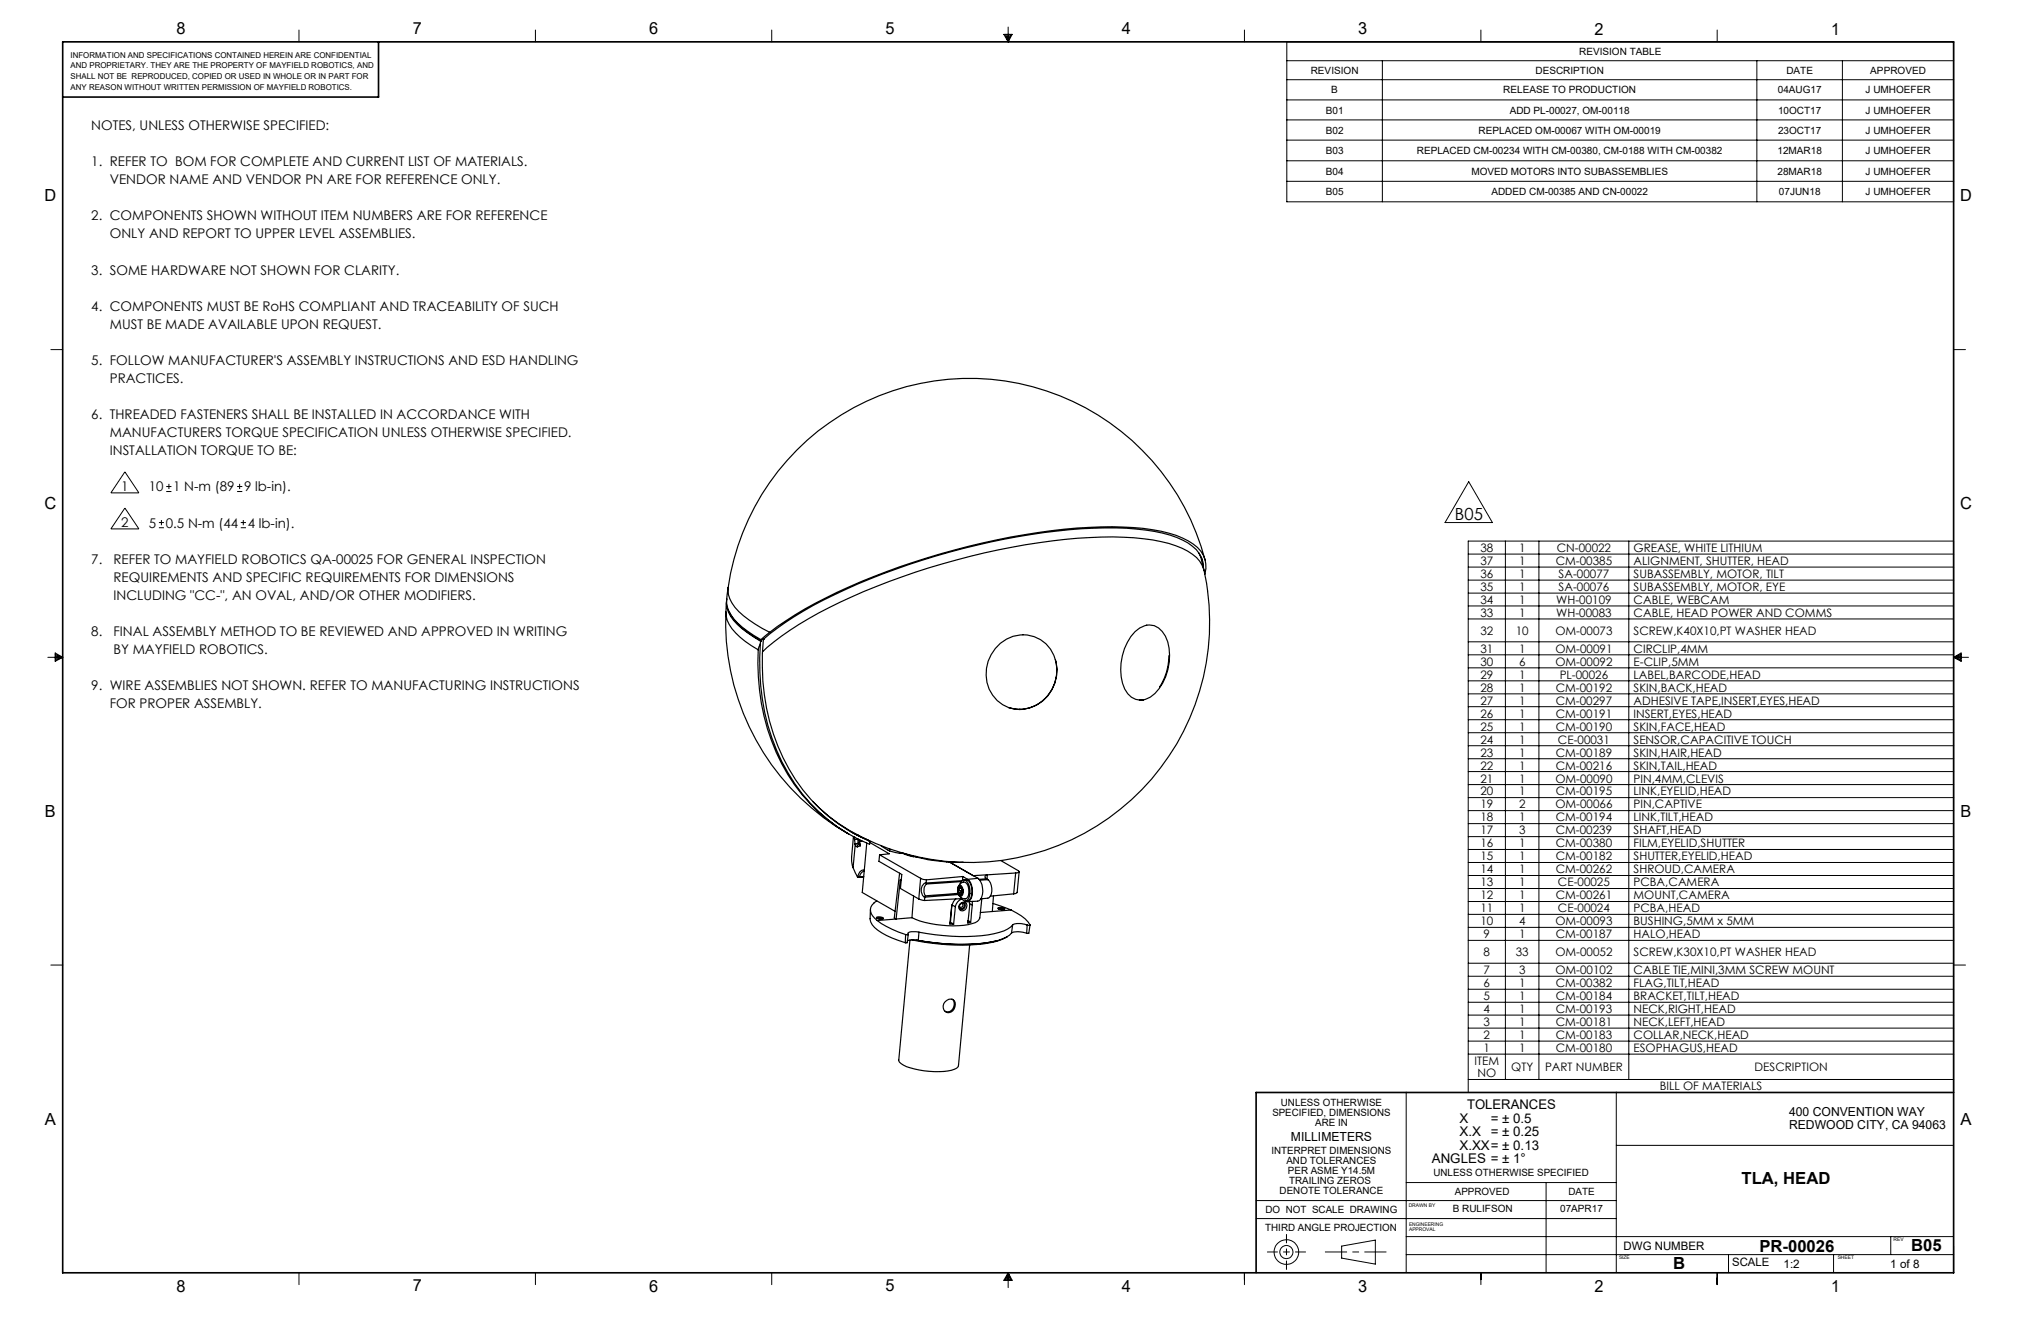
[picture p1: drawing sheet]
<svg xmlns="http://www.w3.org/2000/svg" width="432mm" height="279mm" viewBox="0 0 432 279" stroke-linecap="round" stroke-linejoin="round" font-family="sans-serif">
<g fill="none" stroke="#000" stroke-width=".21">
<path d="M63.3 6.4v2.5M113.3 6.4v2.5M163.3 6.4v2.5M212.4 7.3h1.7l-.8 1.6zM212.7 7.3l.6 1.6M213 7.3l.3 1.6M213.3 5.7v3.2M213.5 7.3l-.2 1.6M213.9 7.3l-.6 1.6M263.3 6.4v2.5M272.2 8.9h141.1v33.8h-141.1zM272.2 12.8h141.1"/>
<path d="M272.2 16.9h141.1M292.5 12.8v29.9M313.3 6.4v2.5M363.3 6.4v2.5M371.7 12.8v29.9M389.8 12.8v29.9M272.2 21.1h141.1M272.2 25.4h141.1M272.2 29.6h141.1M272.2 34h141.1M272.2 38.3h141.1M10.8 73.9h2.5"/>
<path d="M413.3 73.9h2.5M26.4 99.8l3 4.4h-5.9zM26.4 107.5l3 4.4h-5.9zM33.6 111.6h1.1M33.6 110.5h1.1M34.1 110v1.1M35.2 104h1.1M35.2 102.9h1.1M35.7 102.3v1.1M50.2 104h1.1M50.2 102.9h1.1M50.7 102.3v1.1"/>
<path d="M50.9 111.6h1.1M50.9 110.5h1.1M51.5 110v1.1M310.6 114.4h102.7v116.7h-102.7zM310.6 117.2h102.7M310.6 119.9h102.7M310.7 101.9l5 8.6h-10zM318.5 114.4v113.9M325.6 114.4v113.9M344.6 114.4v113.9M10.1 139h3.2M11.7 138.1l1.6 .9-1.6 .9z"/>
<path d="M11.7 138.4l1.6 .6M11.7 138.7l1.6 .3M13.3 139l-1.6 .6M13.3 139l-1.6 .3M310.6 122.7h102.7M310.6 125.4h102.7M310.6 128.2h102.7M310.6 130.9h102.7M310.6 135.7h102.7M310.6 138.5h102.7M413.3 139h3.2M413.3 139l1.6-.9v1.8z"/>
<path d="M413.3 139l1.6 .6M413.3 139l1.6 .3M414.9 138.4l-1.6 .6M414.9 138.7l-1.6 .3M310.6 141.3h102.7M310.6 144h102.7M310.6 146.8h102.7M310.6 149.5h102.7M310.6 152.2h102.7M310.6 155h102.7M310.6 157.7h102.7M310.6 160.5h102.7"/>
<path d="M310.6 163.2h102.7M310.6 165.9h102.7M310.6 168.7h102.7M310.6 171.4h102.7M310.6 174.2h102.7M310.6 177h102.7M310.6 179.7h102.7M310.6 182.4h102.7M310.6 185.2h102.7M310.6 187.9h102.7M310.6 190.7h102.7M310.6 193.4h102.7"/>
<path d="M310.6 196.1h102.7M310.6 198.9h102.7M10.8 204.1h2.5M310.6 203.7h102.7M310.6 206.5h102.7M310.6 209.2h102.7M310.6 212h102.7M310.6 214.7h102.7M310.6 217.5h102.7M413.3 204.1h2.5M297.5 231.1v38.1M310.6 228.3h102.7"/>
<path d="M310.6 220.2h102.7M310.6 223h102.7M341.9 231.1v38.1M265.7 257.7h76.2M265.7 253.9h76.2M297.5 250.1h44.4M327.1 250.1v19.1M341.9 242.3h71.4M63.3 269.2v2.5M113.3 269.2v2.5M163.3 269.2v2.5M213.3 269.2v3.1"/>
<path d="M213.3 269.2l.8 1.6h-1.7zM213.3 269.2l-.6 1.6M213.3 269.2l-.3 1.6M213.3 269.2l.6 1.6M213.3 269.2l.2 1.6M263.3 269.2v2.5M283.8 263.6l7.2-1.3v5.1l-7.2-1.3zM297.5 265.4h115.8M297.5 261.5h115.8M313.3 269.2v2.5M363.3 269.2v2.5M365.7 265.4v3.8"/>
<path d="M387.9 265.4v3.8M400 261.5v3.9M413.3 263.6v5.6"/>
<circle cx="272.2" cy="264.8" r="2.6"/>
<circle cx="272.2" cy="264.8" r="1.38"/>
</g>
<path d="M293.2 264.8h-12.8" fill="none" stroke="#000" stroke-width=".21" stroke-dasharray="15.2 1.3 1.3 1.3" stroke-dashoffset="10.7"/>
<path d="M276.2 264.8h-8.1" fill="none" stroke="#000" stroke-width=".21" stroke-dasharray="15.2 1.3 1.3 1.3" stroke-dashoffset="13.1"/>
<path d="M272.2 268.5v-7.4" fill="none" stroke="#000" stroke-width=".21" stroke-dasharray="15.2 1.3 1.3 1.3" stroke-dashoffset="13.4"/>
<path d="M13.3 8.9h400v260.3h-400zM80.1 8.9v11.6h-66.8M413.3 231.1h-147.6v38.1" fill="none" stroke="#000" stroke-width=".35"/>
<g fill="none" stroke="#000" stroke-width=".25">
<path d="M253.6 116.9l.6 1.4 .5 2.4M254.3 118.3l.2 1M254.6 119.9a5.2 5.2 0 0 0-2.3-4.4 19.2 19.2 0 0 0-9.9-3.4 97 97 0 0 0-30 2 145.1 145.1 0 0 0-42.4 15.2l-3.8 2.4-4.7 3.6M255 118.5a51.6 51.6 0 0 0-52.9-38.4 51.6 51.6 0 0 0-48 44.1M153.6 129.4a51.6 51.6 0 0 0 25.8 46.9M153.6 129.4a5.9 5.9 0 0 0 2 4.5 20.5 20.5 0 0 0 4.8 3.5M153.7 127.3l-.1 2.1M153.8 126.6a5.7 5.7 0 0 0 2.2 5.5 26 26 0 0 0 4.9 3.5M154.1 124.2l-.1 .7a6.4 6.4 0 0 0 2 6.9 24.9 24.9 0 0 0 5 3.5M154.1 124.2a6.1 6.1 0 0 0 2.2 5.2 26.5 26.5 0 0 0 6.5 4.3M154.3 129.5a13.7 13.7 0 0 0 5.3 5.2l1.5 .9M160.4 137.4a44.5 44.5 0 0 0 9.2 30.6 35.8 35.8 0 0 0 9.8 8.3"/>
<path d="M160.9 136.2a45.1 45.1 0 0 0 8.8 31.7 35.5 35.5 0 0 0 14.3 10.7v-.7M160.9 136.2l-.5 1.2M160.9 135.6h.2M160.9 135.6v.6M161.1 135.3v.3M161.5 135.3h-.5M161.5 135.2a45.8 45.8 0 0 0 6.8 29.7 35.2 35.2 0 0 0 15.7 13M161.5 135.2h.1M162.8 133.7l-1.8 1.6M211.6 136.1a7.3 7.3 0 0 1 8.5-.9 7.3 7.3 0 0 1 3.4 7.8 7.8 7.8 0 0 1-11.4 6 8.1 8.1 0 0 1-.5-12.9zM223.3 139.5a8.3 8.3 0 0 1-7.6 10.5M240.1 133.6a3.8 3.8 0 0 1 6.5 .9 11.1 11.1 0 0 1-3.3 13 3.6 3.6 0 0 1-5.4-1.8 11.6 11.6 0 0 1 2.2-12.1z"/>
<path d="M247.3 138.7a11.9 11.9 0 0 1-2 6.6M254.7 120.7a50.8 50.8 0 0 1-20.7 52.7 50.8 50.8 0 0 1-56.7 .7l-2-1.5-3.3-3M254.7 120.7a6.3 6.3 0 0 0-3.5-4.1 30.8 30.8 0 0 0-13.5-3 122.9 122.9 0 0 0-35.3 4.8 132.4 132.4 0 0 0-33.4 13.7l-1.9 1.2a40.7 40.7 0 0 0-5.8 4.6M254.9 121.5a5.6 5.6 0 0 0-2.5-6.4 19.5 19.5 0 0 0-8.6-3.1 86.9 86.9 0 0 0-27.1 1.1 150.3 150.3 0 0 0-46.5 15.7l-3.9 2.5-3.5 2.4M213.4 149.6l2.3 .4M215.7 150v.1M215.7 150h.1M241.8 148l-.7 .1M241.8 148h.1M179.4 176.3l.3 .2M180 175.9l4 2M180.6 177l-.4 4.3v.8l.3 1.4"/>
<path d="M180.8 177.6l.1 .9M180.8 177v.6M180.9 178.5v.1M180.9 178.6l.1 .3 .4 .2M180.9 178.6l-.4 4.9M181.5 177.5l-.7 .1M181.5 177.5l.1 .9M181.5 177.5h.1M181.6 176.6l-.4 .1M181.6 178.4l-.7 .2M181.6 178.4l-.7 .1M181.6 178.4l.1 .2"/>
<path d="M181.6 178.4h.1M181.6 178.6l-.2 .2v.3M181.7 178.6h-.1M181.8 177.6l.2 1.3M181.9 178.3l-.3 .1M181.9 178.5l-.3 .1M182 178.9l-.6 .2M182 177.7l.1 .3 .3-.1M183.4 178.3l-1 10.5 7 4M183.8 177.8h.1M184 178.2l4.1 2.4-2 .2M186.3 178.9l1.9 1.1"/>
<path d="M188.2 180l2.2 .5 .3-.2M188.2 179.6v.4M180.5 183.5l.9 2M181.8 185.4l-.4 .1M182.7 185.5l-1.2 .1M182.7 185.4h-.9M182.8 184.3a1.37 1.37 0 0 0-1 1.1M182.8 184a1.03 1.03 0 0 0-1.2 .9l-.2 .6M184.2 192.4a3.7 3.7 0 0 0 1.5 4.3 18.2 18.2 0 0 0 5.8 2.7M185.4 194a1.3 1.3 0 0 1 1.5 .3 1.35 1.35 0 0 1-1.5-.3zM185.5 190.5a3.2 3.2 0 0 0-1.3 1.8 2.74 2.74 0 0 0 1.4 2.4M185.6 194.2l.5-.1 .7 .2-.4 .1z"/>
<path d="M185.6 194.7a19.2 19.2 0 0 0 6 3M186.1 180.8l8.7 5M186.1 180.8l-.2 1.4 4.9 2.8-.3 2.9 3.9 2.2M189.6 194.4l-4 .3M190.3 184.7l-1.1 9.5 .4 .2M190.7 180.3a34.6 34.6 0 0 0 13.1 2.1M190.7 180.4l2.6 .8M190.7 186.2l-.2-.1-.9 8.3M191.6 197.7l-.1 1.7M192.2 197.7l-.3 1.7h-.4M192.5 198.8l-2.4 25.4a2.7 2.7 0 0 0 2.4 1.6 17.3 17.3 0 0 0 9.4 .4l.5-.2 .4-.6 2.3-25.5M192.9 194.1l-3.3 .3"/>
<path d="M193 181l.3 .2M193.3 189.5l-.4 4.6M193.8 198.8a43.4 43.4 0 0 0 17.2 .1M193.8 181.1l-.5 .1M194.3 198.9l-1.5-.1-.8 .2M194.4 190.1l1.2 .4M194.4 197.2l-.3-.1a2.36 2.36 0 0 0-2 .3v.3h-.5M194.4 197.2l-.1 1.7M194.8 185.8l1.2 .3M194.8 185.8l-.4 4.3M195.7 189.9l-.1 .6M195.7 189.8v.1"/>
<path d="M195.8 189.5l-.1 .3M195.9 186.7a1.87 1.87 0 0 0-.2 3.2M195.9 186.7l.1 .1M196 186.8v.2M196 187a1.96 1.96 0 0 0-.2 2.5M196 186.1l-.1 .6M201 195.1h.1M201.1 195.1l.7 .4M201.4 191.6l-.3 3.5M201.4 191.4l.7 .4M202.1 191.8l-.3 3.7M202.2 190.1a3.4 3.4 0 0 0-1 2.7l-.3 2.6 .9 .1"/>
<path d="M202.6 187.8a1.18 1.18 0 0 1 1.9-.9 2.87 2.87 0 0 1 0 3.1l-.3 .1M202.7 188.9l-6.9 .6M202.7 188.6l.4 .7M202.7 188.6l.2 .2M202.7 189.1a1.51 1.51 0 0 0 1.5 1M202.8 187.7l-.1 .9M202.8 187.7v.2M202.8 188.4l-.1 .2M202.8 189.2l-7.1 .6M202.8 187.4l.3-.2a1.49 1.49 0 0 1 .2 2.4 1.42 1.42 0 0 1-.5-2.2zM202.8 187.9l.2 .3-.2 .2M202.9 188.8l.2 .1v.3"/>
<path d="M203.1 189.2v.1M203.1 191.2a.82 .82 0 0 1 1.2-.3 .82 .82 0 0 1 .1 1.3 .83 .83 0 0 1-1.3 .3 .83 .83 0 0 1 0-1.3zM203.1 186.9a.82 .82 0 0 1 .7-.8 .82 .82 0 0 1 .9 .6 3.6 3.6 0 0 1-.1 3.7l-.2 .2a1.13 1.13 0 0 1-1.1-.7M203.2 187.5v.2h-.4M203.2 187.5h.1M203.3 187.5l.4 .7M203.3 187.5l-.3-.1-.2 .3M203.3 187.5l.1 .1M203.3 187.5h-.1M203.3 189.8v.3M203.3 190.1l.3 .2M203.3 190.1l-7.7 .4"/>
<path d="M203.3 191.1a.61 .61 0 0 1 .9 .2 .61 .61 0 0 1-.3 .9 .62 .62 0 0 1-.9-.2 .62 .62 0 0 1 .3-.9zM203.3 191.1a.39 .39 0 0 1 .4 .6 .39 .39 0 0 1-.7 0M203.4 187.7v.2M203.4 186.5l-7.4 .5M203.4 189.1l-.3 .1M203.4 187.6l.2 .4M203.4 188.3l-.1 .3 .2 .1M203.4 187.7h-.2M203.4 188.3l-.6 .1M203.4 187.9l.2 .1M203.4 190.2a2.04 2.04 0 0 0-1.3 1.6M203.4 187.9h-.6"/>
<path d="M203.5 189.1h.1M203.5 188.7l.1 .1M203.5 189.1l-.4 .2M203.5 188.7l-.6 .1M203.6 189.1l-.3 .3-.2-.1M203.6 188l-.2 .3M203.6 188l.1 .2M203.6 189.1h-.2M203.6 186.3l-7.6 .5M203.7 188.2l-.1 .9M203.7 185.4l1 .6M203.7 185.4l-7.7 .7"/>
<path d="M203.7 185.4l-.1 .8M203.8 191a.67 .67 0 0 1 .1 .9 .67 .67 0 0 1-.9 .2M203.9 186.1a1.17 1.17 0 0 1 1.5 1 3.4 3.4 0 0 1-.3 3.3l-.8 .2M204.7 186a3.5 3.5 0 0 1 .3 4.6l-.4 .1-.4-.1M204.8 194.8h.1M204.8 194.8l.6 .3M204.8 194.7v.1M205 190.7l.1 .1a8.9 8.9 0 0 1-.2 3.5l-.1 .9 .6-.1M205.1 191.1l.6 .3M205.7 191.4l-.3 3.7M205.7 190.6v.8M206.9 185.8a4 4 0 0 1 .6 4.4l-.7 .4-2.1 .1"/>
<path d="M206.9 185.8l-2.2 .2M207.7 190.1l-.4 4.1a1.85 1.85 0 0 1-1.7 1.2 21.7 21.7 0 0 1-12.7-1.3M208.7 185.9l.3 .2M208.7 185.9l-1.6 .1M208.7 185l-.3 .4 .3 .5M208.7 185h.2M208.7 185l-2.8 .2-5.2-3 6.2 3.6M208.9 185l-.1 .9M209 186.1a2.99 2.99 0 0 1 .3 3.8l-1.8 .2M209 186.1l-1.7 .1M209.9 192.8l-2.5 .2M210.1 191.1l3.8 1.4"/>
<path d="M210.2 189.5l-.3 3.3M211.1 192.1a1.4 1.4 0 0 1 1.5 .2 1.4 1.4 0 0 1-1.5-.2zM211.2 192.2l.6 .2 .6-.1a1.11 1.11 0 0 0-1.2-.1M211.7 182l3.9 2.4-.7 .2M212.7 198.4a22.6 22.6 0 0 1-10.7 1.5l-4.9-.4-4.2-.7M213 198.2l-.2 .1M213.9 192.5a9.1 9.1 0 0 1 4 3.1l-.6 .1M213.9 192.5l-4 .3M214 197.3a8.6 8.6 0 0 1-5.2 2.1 46.5 46.5 0 0 1-14.5-.5M214 197.3a4.4 4.4 0 0 1 3.2 .1M214.2 195.6a4 4 0 0 1 3.1 .1M214.2 195.6a8 8 0 0 1-5.1 2.1 44.6 44.6 0 0 1-14.7-.5"/>
<path d="M214.2 195.6l-.2 1.7M214.5 189.1l-5 .4M214.9 184.6l-6 .4M214.9 184.6l-.4 4.5M215.6 184.4l-.4 4.4-.7 .3M217.3 195.7l-.1 1.7M217.9 195.7l-.2 1.7h-.5M200 211.9a1.17 1.17 0 0 1 1.5-.5 1.17 1.17 0 0 1 .5 1.5 1.3 1.3 0 0 1-1.9 1.2 1.3 1.3 0 0 1-.1-2.2zM201.4 211.3a1.59 1.59 0 0 1 .3 1.8 1.59 1.59 0 0 1-1.5 .9l-.3-.1"/>
</g>
<g font-size="3.5">
<text x="37.3" y="7.3">8</text>
<text x="87.3" y="7.3">7</text>
<text x="137.3" y="7.3">6</text>
<text x="187.3" y="7.3">5</text>
<text x="237.3" y="7.3">4</text>
<text x="287.4" y="7.3">3</text>
<text x="337.4" y="7.3">2</text>
<text x="387.4" y="7.3">1</text>
<text x="9.4" y="42.5">D</text>
<text x="414.7" y="42.5">D</text>
<text x="9.4" y="107.6">C</text>
<text x="414.7" y="107.7">C</text>
<text x="307.8" y="110">B05</text>
<text x="9.5" y="172.7">B</text>
<text x="414.8" y="172.8">B</text>
<text x="9.5" y="237.9">A</text>
<text x="414.8" y="237.9">A</text>
<text x="368.4" y="250.5">TLA, HEAD</text>
<text x="354" y="268.5">B</text>
<text x="372.2" y="264.8">PR-00026</text>
<text x="404.3" y="264.6">B05</text>
<text x="37.3" y="273.2">8</text>
<text x="87.3" y="273.1">7</text>
<text x="137.3" y="273.2">6</text>
<text x="187.3" y="273.1">5</text>
<text x="237.3" y="273.2">4</text>
<text x="287.4" y="273.2">3</text>
<text x="337.4" y="273.2">2</text>
<text x="387.4" y="273.2">1</text>
</g>
<g font-size="2.8">
<text x="19.3" y="27.5">NOTES, UNLESS OTHERWISE SPECIFIED:</text>
<text x="19.3" y="35.1">1. REFER TO BOM FOR COMPLETE AND CURRENT LIST OF MATERIALS.</text>
<text x="23.2" y="39">VENDOR NAME AND VENDOR PN ARE FOR REFERENCE ONLY.</text>
<text x="19.3" y="46.6">2. COMPONENTS SHOWN WITHOUT ITEM NUMBERS ARE FOR REFERENCE</text>
<text x="23.2" y="50.4">ONLY AND REPORT TO UPPER LEVEL ASSEMBLIES.</text>
<text x="19.3" y="58.1">3. SOME HARDWARE NOT SHOWN FOR CLARITY.</text>
<text x="19.3" y="65.7">4. COMPONENTS MUST BE RoHS COMPLIANT AND TRACEABILITY OF SUCH</text>
<text x="23.2" y="69.5">MUST BE MADE AVAILABLE UPON REQUEST.</text>
<text x="19.3" y="77.2">5. FOLLOW MANUFACTURER'S ASSEMBLY INSTRUCTIONS AND ESD HANDLING</text>
<text x="23.2" y="81">PRACTICES.</text>
<text x="19.3" y="88.7">6. THREADED FASTENERS SHALL BE INSTALLED IN ACCORDANCE WITH</text>
<text x="23.2" y="92.5">MANUFACTURERS TORQUE SPECIFICATION UNLESS OTHERWISE SPECIFIED.</text>
<text x="23.2" y="96.3">INSTALLATION TORQUE TO BE:</text>
<text x="25.7" y="103.9">1</text>
<text x="31.5" y="103.9">10</text>
<text x="36.7" y="103.9">1 N-m (89</text>
<text x="51.6" y="103.9">9 lb-in).</text>
<text x="25.7" y="111.5">2</text>
<text x="31.5" y="111.6">5</text>
<text x="35.1" y="111.6">0.5 N-m (44</text>
<text x="52.4" y="111.6">4 lb-in).</text>
<text x="19.3" y="119.2">7.</text>
<text x="24" y="119.2">REFER TO MAYFIELD ROBOTICS QA-00025 FOR GENERAL INSPECTION</text>
<text x="24" y="123.1">REQUIREMENTS AND SPECIFIC REQUIREMENTS FOR DIMENSIONS</text>
<text x="24" y="126.9">INCLUDING &quot;CC-&quot;, AN OVAL, AND/OR OTHER MODIFIERS.</text>
<text x="19.3" y="134.5">8.</text>
<text x="24" y="134.5">FINAL ASSEMBLY METHOD TO BE REVIEWED AND APPROVED IN WRITING</text>
<text x="24" y="138.3">BY MAYFIELD ROBOTICS.</text>
<text x="19.3" y="146">9. WIRE ASSEMBLIES NOT SHOWN. REFER TO MANUFACTURING INSTRUCTIONS</text>
<text x="23.2" y="149.8">FOR PROPER ASSEMBLY.</text>
<text x="308.8" y="237.5">X</text>
<text x="310.4" y="234.6">TOLERANCES</text>
<text x="315.4" y="237.5">= ± 0.5</text>
<text x="308.8" y="243.2">X.XX= ± 0.13</text>
<text x="308.8" y="240.3">X.X</text>
<text x="315.4" y="240.3">= ± 0.25</text>
<text x="302.9" y="246.1">ANGLES = ± 1°</text>
</g>
<g font-size="2.6">
<text x="378.5" y="238.9">REDWOOD CITY, CA 94063</text>
<text x="378.5" y="236.1">400 CONVENTION WAY</text>
<text x="273.1" y="241.4">MILLIMETERS</text>
</g>
<g font-size="2.5">
<text x="313.2" y="116.7">38</text>
<text x="313.2" y="119.5">37</text>
<text x="321.4" y="116.7">1</text>
<text x="321.4" y="119.5">1</text>
<text x="329.1" y="119.5">CM-00385</text>
<text x="329.4" y="116.7">CN-00022</text>
<text x="345.6" y="116.7">GREASE, WHITE LITHIUM</text>
<text x="345.6" y="119.5">ALIGNMENT, SHUTTER, HEAD</text>
<text x="313.2" y="122.2">36</text>
<text x="313.2" y="125">35</text>
<text x="321.4" y="122.2">1</text>
<text x="321.4" y="125">1</text>
<text x="329.7" y="122.2">SA-00077</text>
<text x="329.7" y="125">SA-00076</text>
<text x="345.6" y="122.2">SUBASSEMBLY, MOTOR, TILT</text>
<text x="345.6" y="125">SUBASSEMBLY, MOTOR, EYE</text>
<text x="313.2" y="127.7">34</text>
<text x="313.2" y="130.5">33</text>
<text x="321.4" y="127.7">1</text>
<text x="321.4" y="130.5">1</text>
<text x="329.2" y="127.7">WH-00109</text>
<text x="329.2" y="130.5">WH-00083</text>
<text x="345.6" y="127.7">CABLE, WEBCAM</text>
<text x="345.6" y="130.5">CABLE, HEAD POWER AND COMMS</text>
<text x="313.2" y="134.3">32</text>
<text x="320.7" y="134.3">10</text>
<text x="329.1" y="134.3">OM-00073</text>
<text x="345.6" y="134.3">SCREW,K40X10,PT WASHER HEAD</text>
<text x="313.2" y="138">31</text>
<text x="313.2" y="140.8">30</text>
<text x="313.2" y="143.5">29</text>
<text x="321.4" y="138">1</text>
<text x="321.4" y="140.8">6</text>
<text x="321.4" y="143.5">1</text>
<text x="329.1" y="138">OM-00091</text>
<text x="329.1" y="140.8">OM-00092</text>
<text x="330" y="143.5">PL-00026</text>
<text x="345.6" y="143.5">LABEL,BARCODE,HEAD</text>
<text x="345.6" y="138">CIRCLIP,4MM</text>
<text x="345.6" y="140.8">E-CLIP,5MM</text>
<text x="313.2" y="146.3">28</text>
<text x="313.2" y="149">27</text>
<text x="321.4" y="146.3">1</text>
<text x="321.4" y="149">1</text>
<text x="329.1" y="146.3">CM-00192</text>
<text x="329.1" y="149">CM-00297</text>
<text x="345.6" y="146.3">SKIN,BACK,HEAD</text>
<text x="345.6" y="149">ADHESIVE TAPE,INSERT,EYES,HEAD</text>
<text x="313.2" y="151.8">26</text>
<text x="313.2" y="154.5">25</text>
<text x="321.4" y="151.8">1</text>
<text x="321.4" y="154.5">1</text>
<text x="329.1" y="151.8">CM-00191</text>
<text x="329.1" y="154.5">CM-00190</text>
<text x="345.6" y="151.8">INSERT,EYES,HEAD</text>
<text x="345.6" y="154.5">SKIN,FACE,HEAD</text>
<text x="313.2" y="157.3">24</text>
<text x="313.2" y="160">23</text>
<text x="321.4" y="157.3">1</text>
<text x="321.4" y="160">1</text>
<text x="329.1" y="160">CM-00189</text>
<text x="329.6" y="157.3">CE-00031</text>
<text x="345.6" y="157.3">SENSOR,CAPACITIVE TOUCH</text>
<text x="345.6" y="160">SKIN,HAIR,HEAD</text>
<text x="313.2" y="162.8">22</text>
<text x="313.2" y="165.5">21</text>
<text x="321.4" y="162.8">1</text>
<text x="321.4" y="165.5">1</text>
<text x="329.1" y="165.5">OM-00090</text>
<text x="329.1" y="162.8">CM-00216</text>
<text x="345.6" y="162.8">SKIN,TAIL,HEAD</text>
<text x="345.6" y="165.5">PIN,4MM,CLEVIS</text>
<text x="313.2" y="168.3">20</text>
<text x="313.2" y="171">19</text>
<text x="313.2" y="173.7">18</text>
<text x="321.4" y="168.3">1</text>
<text x="321.4" y="171">2</text>
<text x="321.4" y="173.7">1</text>
<text x="329.1" y="171">OM-00066</text>
<text x="329.1" y="168.3">CM-00195</text>
<text x="329.1" y="173.7">CM-00194</text>
<text x="345.6" y="168.3">LINK,EYELID,HEAD</text>
<text x="345.6" y="171">PIN,CAPTIVE</text>
<text x="345.6" y="173.7">LINK,TILT,HEAD</text>
<text x="313.2" y="176.5">17</text>
<text x="313.2" y="179.2">16</text>
<text x="321.4" y="176.5">3</text>
<text x="321.4" y="179.2">1</text>
<text x="329.1" y="176.5">CM-00239</text>
<text x="329.1" y="179.2">CM-00380</text>
<text x="345.6" y="176.5">SHAFT,HEAD</text>
<text x="345.6" y="179.2">FILM,EYELID,SHUTTER</text>
<text x="313.2" y="182">15</text>
<text x="313.2" y="184.7">14</text>
<text x="321.4" y="182">1</text>
<text x="321.4" y="184.7">1</text>
<text x="329.1" y="182">CM-00182</text>
<text x="329.1" y="184.7">CM-00262</text>
<text x="345.6" y="182">SHUTTER,EYELID,HEAD</text>
<text x="345.6" y="184.7">SHROUD,CAMERA</text>
<text x="313.2" y="187.5">13</text>
<text x="313.2" y="190.2">12</text>
<text x="321.4" y="187.5">1</text>
<text x="321.4" y="190.2">1</text>
<text x="329.1" y="190.2">CM-00261</text>
<text x="329.6" y="187.5">CE-00025</text>
<text x="345.6" y="187.5">PCBA,CAMERA</text>
<text x="345.6" y="190.2">MOUNT,CAMERA</text>
<text x="313.2" y="193">11</text>
<text x="313.2" y="195.7">10</text>
<text x="321.4" y="193">1</text>
<text x="321.4" y="195.7">4</text>
<text x="329.1" y="195.7">OM-00093</text>
<text x="329.6" y="193">CE-00024</text>
<text x="345.6" y="193">PCBA,HEAD</text>
<text x="345.6" y="195.7">BUSHING,5MM x 5MM</text>
<text x="313.9" y="198.5">9</text>
<text x="313.9" y="202.3">8</text>
<text x="320.7" y="202.3">33</text>
<text x="321.4" y="198.5">1</text>
<text x="329.1" y="202.3">OM-00052</text>
<text x="329.1" y="198.5">CM-00187</text>
<text x="345.6" y="198.5">HALO,HEAD</text>
<text x="345.6" y="202.3">SCREW,K30X10,PT WASHER HEAD</text>
<text x="313.9" y="206">7</text>
<text x="313.9" y="208.8">6</text>
<text x="321.4" y="206">3</text>
<text x="321.4" y="208.8">1</text>
<text x="329.1" y="206">OM-00102</text>
<text x="329.1" y="208.8">CM-00382</text>
<text x="345.6" y="206">CABLE TIE,MINI,3MM SCREW MOUNT</text>
<text x="345.6" y="208.8">FLAG,TILT,HEAD</text>
<text x="313.9" y="211.5">5</text>
<text x="313.9" y="214.3">4</text>
<text x="321.4" y="211.5">1</text>
<text x="321.4" y="214.3">1</text>
<text x="329.1" y="211.5">CM-00184</text>
<text x="329.1" y="214.3">CM-00193</text>
<text x="345.6" y="211.5">BRACKET,TILT,HEAD</text>
<text x="345.6" y="214.3">NECK,RIGHT,HEAD</text>
<text x="313.9" y="217">3</text>
<text x="313.9" y="219.8">2</text>
<text x="321.4" y="217">1</text>
<text x="321.4" y="219.8">1</text>
<text x="329.1" y="217">CM-00181</text>
<text x="329.1" y="219.8">CM-00183</text>
<text x="345.6" y="217">NECK,LEFT,HEAD</text>
<text x="345.6" y="219.8">COLLAR,NECK,HEAD</text>
<text x="312" y="225.3">ITEM</text>
<text x="312.6" y="227.8">NO</text>
<text x="313.9" y="222.5">1</text>
<text x="319.7" y="226.5">QTY</text>
<text x="321.4" y="222.5">1</text>
<text x="326.9" y="226.5">PART NUMBER</text>
<text x="329.1" y="222.5">CM-00180</text>
<text x="345.6" y="222.5">ESOPHAGUS,HEAD</text>
<text x="371.2" y="226.5">DESCRIPTION</text>
<text x="351.1" y="230.6">BILL OF MATERIALS</text>
<text x="343.5" y="264.3">DWG NUMBER</text>
<text x="377.3" y="268.1">1:2</text>
<text x="399.9" y="268.1">1 of 8</text>
</g>
<text font-size="2.4" x="366.5" y="267.8">SCALE</text>
<g font-size="2.1">
<text x="334.1" y="11.6">REVISION TABLE</text>
<text x="277.3" y="15.6">REVISION</text>
<text x="324.9" y="15.6">DESCRIPTION</text>
<text x="377.9" y="15.6">DATE</text>
<text x="395.7" y="15.6">APPROVED</text>
<text x="281.7" y="19.7">B</text>
<text x="318" y="19.7">RELEASE TO PRODUCTION</text>
<text x="376.1" y="19.7">04AUG17</text>
<text x="394.7" y="19.7">J UMHOEFER</text>
<text x="280.5" y="24">B01</text>
<text x="280.5" y="28.3">B02</text>
<text x="312.8" y="28.3">REPLACED OM-00067 WITH OM-00019</text>
<text x="319.4" y="24">ADD PL-00027, OM-00118</text>
<text x="376.2" y="24">10OCT17</text>
<text x="376.2" y="28.3">23OCT17</text>
<text x="394.7" y="24">J UMHOEFER</text>
<text x="394.7" y="28.3">J UMHOEFER</text>
<text x="280.5" y="32.6">B03</text>
<text x="299.8" y="32.6">REPLACED CM-00234 WITH CM-00380, CM-0188 WITH CM-00382</text>
<text x="376.1" y="32.6">12MAR18</text>
<text x="394.7" y="32.6">J UMHOEFER</text>
<text x="280.5" y="36.9">B04</text>
<text x="280.5" y="41.3">B05</text>
<text x="311.3" y="36.9">MOVED MOTORS INTO SUBASSEMBLIES</text>
<text x="315.5" y="41.3">ADDED CM-00385 AND CN-00022</text>
<text x="376.1" y="36.9">28MAR18</text>
<text x="376.4" y="41.3">07JUN18</text>
<text x="394.7" y="36.9">J UMHOEFER</text>
<text x="394.7" y="41.3">J UMHOEFER</text>
<text x="269.2" y="236.1">SPECIFIED, DIMENSIONS</text>
<text x="271" y="234">UNLESS OTHERWISE</text>
<text x="278.2" y="238.3">ARE IN</text>
<text x="269" y="244">INTERPRET DIMENSIONS</text>
<text x="272.2" y="246.1">AND TOLERANCES</text>
<text x="272.5" y="248.2">PER ASME Y14.5M</text>
<text x="272.8" y="250.4">TRAILING ZEROS</text>
<text x="303.3" y="248.8">UNLESS OTHERWISE SPECIFIED</text>
<text x="267.7" y="256.6">DO NOT SCALE DRAWING</text>
<text x="270.7" y="252.5">DENOTE TOLERANCE</text>
<text x="307.3" y="256.4">B RULIFSON</text>
<text x="307.8" y="252.7">APPROVED</text>
<text x="330.1" y="256.4">07APR17</text>
<text x="331.8" y="252.7">DATE</text>
<text x="267.7" y="260.3">THIRD ANGLE PROJECTION</text>
</g>
<g font-size="1.7">
<text x="14.9" y="12.2">INFORMATION AND SPECIFICATIONS CONTAINED HEREIN ARE CONFIDENTIAL</text>
<text x="14.9" y="14.5">AND PROPRIETARY. THEY ARE THE PROPERTY OF MAYFIELD ROBOTICS, AND</text>
<text x="14.9" y="16.7">SHALL NOT BE REPRODUCED, COPIED OR USED IN WHOLE OR IN PART FOR</text>
<text x="14.9" y="19">ANY REASON WITHOUT WRITTEN PERMISSION OF MAYFIELD ROBOTICS.</text>
</g>
<g font-size="1.1">
<text x="298" y="255.2">DRAWN BY</text>
<text x="298.1" y="259.2">ENGINEERING</text>
<text x="298.1" y="260.3">APPROVAL</text>
<text x="400.6" y="262.6">REV</text>
<text x="342.5" y="266.3">SIZE</text>
<text x="388.8" y="266.4">SHEET</text>
</g>
</svg>
